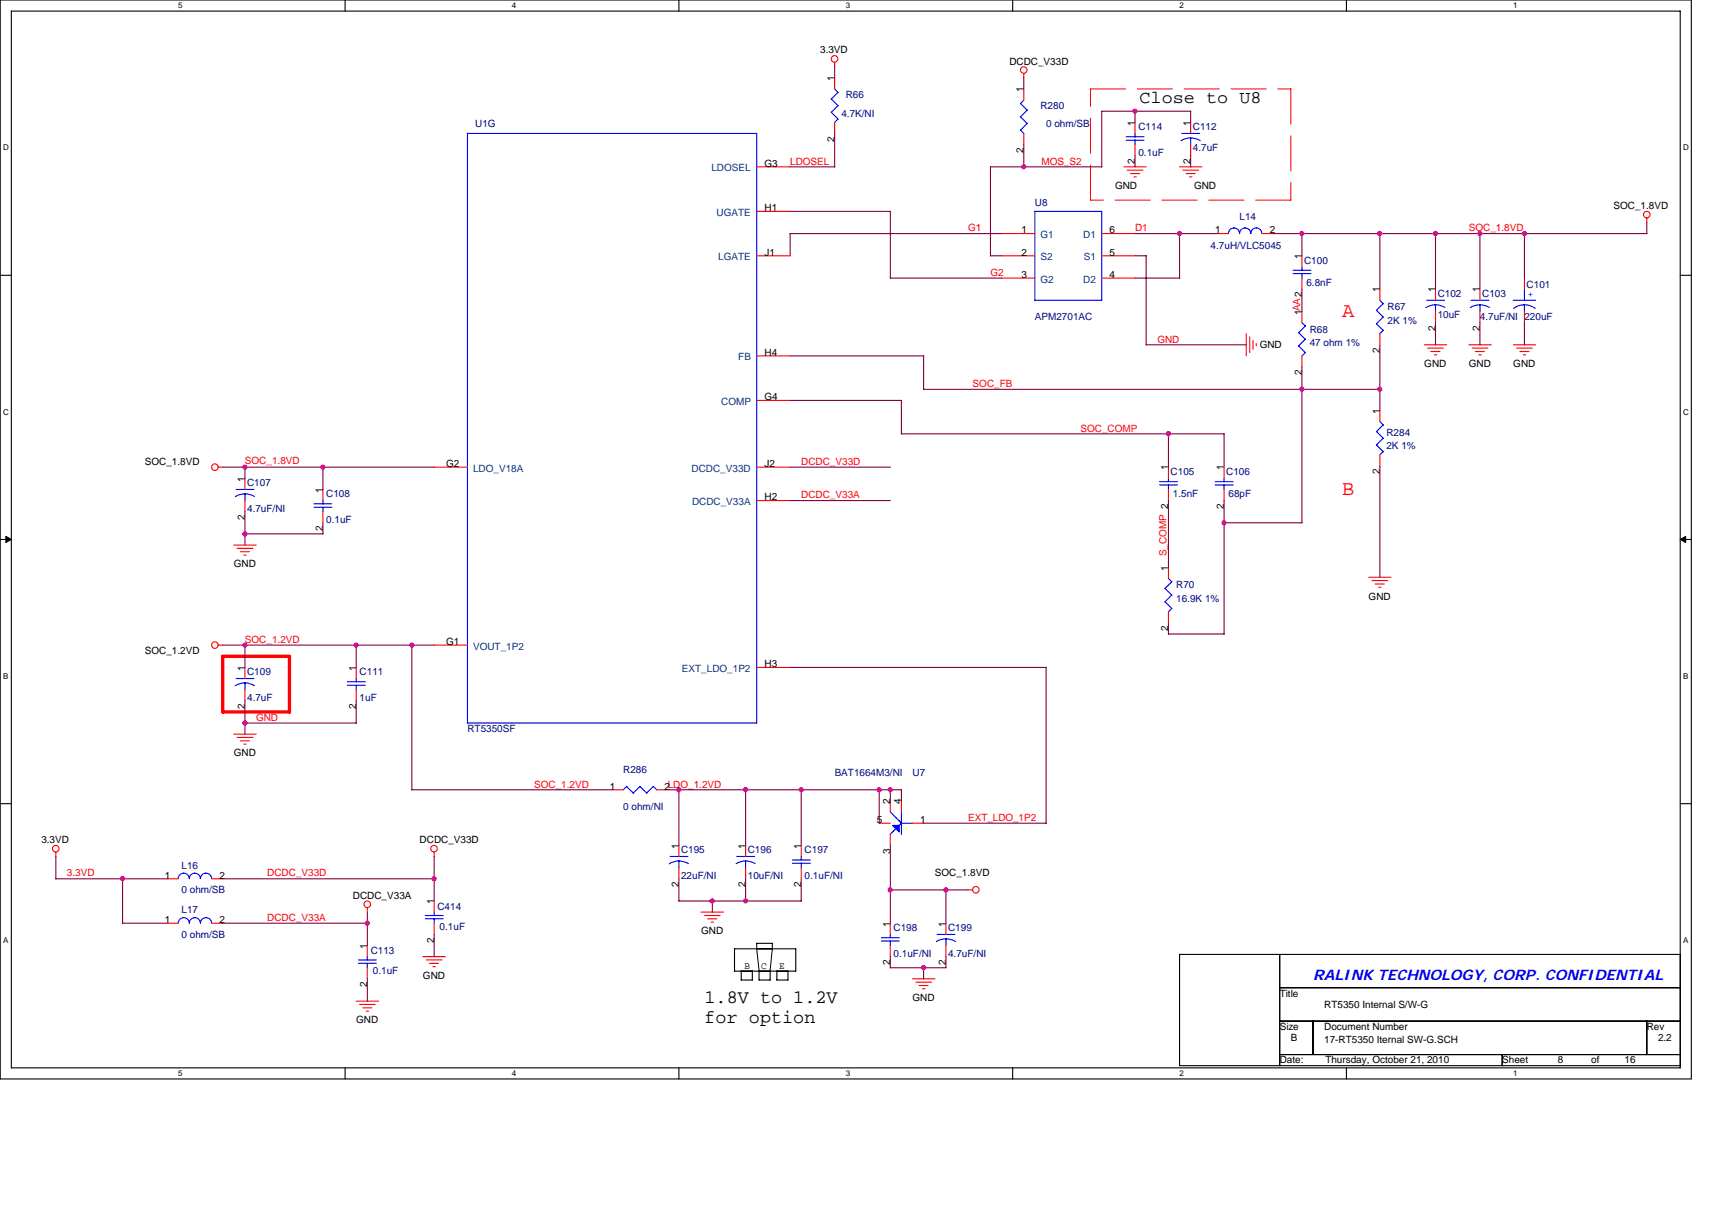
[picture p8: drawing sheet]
<svg xmlns="http://www.w3.org/2000/svg" width="297mm" height="210mm" viewBox="0 0 297 210" stroke-linecap="round" stroke-linejoin="round" font-family="sans-serif">
<path d="M0 0h293.5v187.2h-293.5zM2 1.9h289.5v183.4h-289.5z" fill="none" stroke="#000" stroke-width=".19"/>
<g fill="#fff">
<path d="M30.9 .2h.8v1.6h-.8z"/>
<path d="M30.9 185.5h.8v1.6h-.8z"/>
</g>
<path d="M59.9 0v1.9M59.9 185.3v1.9" fill="none" stroke="#000" stroke-width=".19"/>
<g fill="#fff">
<path d="M88.8 .2h.8v1.6h-.8z"/>
<path d="M88.8 185.5h.8v1.6h-.8z"/>
</g>
<path d="M117.8 0v1.9M117.8 185.3v1.9" fill="none" stroke="#000" stroke-width=".19"/>
<g fill="#fff">
<path d="M146.7 .2h.8v1.6h-.8z"/>
<path d="M146.7 185.5h.8v1.6h-.8z"/>
</g>
<path d="M175.7 0v1.9M175.7 185.3v1.9" fill="none" stroke="#000" stroke-width=".19"/>
<g fill="#fff">
<path d="M204.7 .2h.7v1.6h-.7z"/>
<path d="M204.7 185.5h.7v1.6h-.7z"/>
</g>
<path d="M233.6 0v1.9M233.6 185.3v1.9" fill="none" stroke="#000" stroke-width=".19"/>
<g fill="#fff">
<path d="M262.6 .2h.7v1.6h-.7z"/>
<path d="M262.6 185.5h.7v1.6h-.7z"/>
<path d="M.5 24.8h1v1.6h-1z"/>
<path d="M292 24.8h1v1.6h-1z"/>
<path d="M.5 70.7h1v1.5h-1z"/>
<path d="M292 70.7h1v1.5h-1z"/>
</g>
<path d="M0 47.8h2M291.5 47.8h2" fill="none" stroke="#000" stroke-width=".19"/>
<g fill="#fff">
<path d="M.5 116.5h.9v1.6h-.9z"/>
<path d="M292 116.5h.9v1.6h-.9z"/>
</g>
<path d="M0 93.6h2M291.5 93.6h2" fill="none" stroke="#000" stroke-width=".19"/>
<path d="M1 93.1l1 .5-1 .5zM291.5 93.6l1-.5v1z" fill="#000" stroke="#000" stroke-width=".17"/>
<g fill="#fff">
<path d="M.5 162.4h.9v1.5h-.9z"/>
<path d="M292 162.4h.9v1.5h-.9z"/>
</g>
<g fill="none" stroke="#000" stroke-width=".19">
<path d="M0 139.5h2M291.5 139.5h2M127.4 164.7h10.7v3.8h-10.7zM128.6 168.5v1.6h1.9v-1.6M131.3 164.7v-1h2.7v1M131.7 168.5v1.6h1.9v-1.6M134.8 168.5v1.6h1.9v-1.6M204.7 165.6h86.8v19.3h-86.8zM222 171.4h69.5M222 165.6v19.3M222 177.2h69.5M227.8 177.2v5.8"/>
<path d="M285.7 177.2v5.8M222 183h69.5M260.6 183v1.9"/>
</g>
<path d="M131.3 164.7l.4 3.9M134 164.7l-.4 3.9" fill="none" stroke="#000" stroke-width=".17" stroke-dasharray="6.1 2"/>
<path d="M189.2 15.4h34.8M224 15.4v19.3M189.2 34.7v-19.3M224 34.7h-34.8" fill="none" stroke="#f00" stroke-width=".17" stroke-dasharray="6.1 2"/>
<path d="M38.6 113.9h11.6v9.6h-11.6z" fill="none" stroke="#f00" stroke-width=".57"/>
<g fill="none" stroke="#f00" stroke-width=".19">
<path d="M144.8 10.8v.8M144.8 13.5v1.9M177.6 12.7v.8M177.6 15.4v2M131.3 29h5.8M131.3 36.7h5.8M144.8 21.2v2M177.6 23.2v1.9M195 29h3.9M195.6 29.5h2.7M196.1 30.1h1.6M196.7 30.7h.4"/>
<path d="M196.9 21.2v2M196.9 25.1v1.9M204.7 29h3.8M205.2 29.5h2.8M205.8 30.1h1.6M206.4 30.7h.4M206.6 21.2v2M206.6 25.1v1.9M285.7 37.8v.8M131.3 44.4h5.8M173.8 40.5h5.8M173.8 44.4h5.8"/>
<path d="M173.8 48.3h5.8M191.2 40.5h5.7M191.2 44.4h5.7M191.2 48.3h5.7M211.2 40.5h1.9M216.2 57.9v3.9M216.8 58.5v2.7M217.4 59.1v1.5M218 59.6v.4M218.9 40.5h2M225.9 44.4v1.9M225.9 48.3v1.9"/>
<path d="M225.9 54v2M239.4 50.2v1.9M239.4 57.9v1.9M247.1 59.8h3.9M249.1 50.2v1.9M249.1 54v2M254.8 59.8h3.9M256.8 50.2v1.9M256.8 54v2M262.6 59.8h3.8M264.5 48.3v1.9M264.5 54v2"/>
<path d="M131.3 61.8h5.8M131.3 69.5h5.8M225.9 61.8v1.9M239.4 71.2v2M239.4 79v1.9M247.7 60.4h2.7M248.3 61h1.5M248.9 61.6h.4M255.4 60.4h2.7M256 61h1.6M256.6 61.6h.4M263.1 60.4h2.8"/>
<path d="M263.7 61h1.6M264.3 61.6h.4M37.9 81.1h.8M40.6 94.6h3.8M41.1 95.2h2.8M41.7 95.7h1.6M42.3 96.3h.4M42.5 83v1.9M42.5 86.9v1.9M56 84.9v2M56 88.8v1.9M75.3 81.1h5.8"/>
<path d="M131.3 81.1h5.8M131.3 86.9h5.8M202.7 81.1v1.9M202.7 84.9v2M202.7 98.4v2M212.4 81.1v1.9M212.4 84.9v2M37.9 112h.8M42.5 115.8v2M42.5 119.7v1.9M61.8 115.8v2M61.8 119.7v1.9"/>
<path d="M75.3 112h5.8M131.3 115.8h5.8M202.7 106.2v1.9M237.5 100.2h3.9M238.1 100.8h2.7M238.6 101.3h1.6M239.2 101.9h.4M40.6 127.4h3.8M41.1 128h2.8M41.7 128.6h1.6M42.3 129.1h.4M106.2 137.1h1.9"/>
<path d="M113.9 137.1h2M154.5 139v1.9M156.4 139v1.9M9.7 147.9v.8M29 152.5h1.9M36.7 152.5h1.9M63.7 157.5v.8M75.3 147.9v.8M75.3 156.4v1.9M117.8 146.7v1.9M117.8 150.6v1.9M121.6 158.3h3.9"/>
<path d="M122.2 158.9h2.7M122.8 159.4h1.6M129.4 146.7v1.9M129.4 150.6v1.9M139 146.7v1.9M139 150.6v1.9M152.5 142.9h2M154.5 144.8v1.9M158.3 142.9h1.9M168 154.4h.8M29 160.2h1.9M36.7 160.2h1.9"/>
<path d="M61.8 173.7h3.9M62.4 174.3h2.7M62.9 174.9h1.6M63.5 175.5h.5M63.7 164.1v1.9M63.7 167.9v2M73.4 166h3.9M74 166.6h2.7M74.5 167.2h1.6M75.1 167.7h.4M75.3 160.2v2M123.4 160h.4"/>
<path d="M154.5 160.2v2M154.5 164.1v1.9M158.3 169.9h3.9M158.9 170.5h2.7M159.5 171h1.5M160.1 171.6h.4M164.1 160.2v2M164.1 164.1v1.9"/>
<circle cx="144.8" cy="10.2" r=".57"/>
<circle cx="177.6" cy="12.1" r=".57"/>
<circle cx="285.7" cy="37.2" r=".57"/>
<circle cx="37.3" cy="81.1" r=".57"/>
<circle cx="37.3" cy="111.9" r=".57"/>
<circle cx="9.7" cy="147.3" r=".57"/>
<circle cx="63.7" cy="156.9" r=".57"/>
<circle cx="75.3" cy="147.3" r=".57"/>
<circle cx="169.3" cy="154.4" r=".57"/>
</g>
<g fill="none" stroke="#00f" stroke-width=".19">
<path d="M144.2 19.5l1.2 1.2M144.8 15.4l.6 .6M145.4 16l-1.2 1.2 1.2 1.2-1.2 1.1M177.1 17.9l1.1 1.2-1.2 1.2M177.6 17.4l-.6 .6M81.1 23.2h50.2v102.3h-50.2zM145.4 20.7l-.6 .6M177.1 20.3l1.1 1.1-1.2 1.2M177.1 22.6l.5 .6M179.6 36.7h11.6v15.4h-11.6zM195.4 23.7h3.1M195.4 24.3h3.1"/>
<path d="M196.9 23.1v.6M196.9 24.3v.8M205 23.2h3.1M206.6 23.9v1.2M208.2 24.4l-.8-.3-.9-.2-.8 .2-.8 .3M213.1 40.5a.96 .96 0 0 1 1-.9 .96 .96 0 0 1 1 .9 .97 .97 0 0 1 .9-.9 .97 .97 0 0 1 1 .9 .96 .96 0 0 1 1-.9 .96 .96 0 0 1 .9 .9M224.3 46.9h3.2M224.3 47.5h3.2M225.9 56l.6 .6M225.9 46.3v.6M225.9 47.5v.8M226.5 56.6l-1.2 1.1 1.2 1.2"/>
<path d="M226.5 58.9l-1.2 1.1 1.2 1.2M238.8 53.8l1.2 1.2M238.8 56.2l1.2 1.1M239.4 52.1l.6 .6M240 52.7l-1.2 1.2M240 55l-1.2 1.2M240 57.3l-.6 .6M247.5 52.1h3.1M249 52.9l.9 .1 .8 .4M249 52.9l-.8 .1-.8 .4M249.1 52.9v1.2M255.2 52.1h3.1"/>
<path d="M256.8 52.9v1.2M258.4 53.4l-.8-.4-.9-.1-.8 .1-.8 .4M262.6 52.1h3.8M264.5 50.2v1.9M264.5 52.9v1.2M266.4 53.5l-1.1-.5-.9-.1-1.1 .2-.7 .4M226.5 61.2l-.6 .6M238.8 74.9l1.2 1.2M238.8 77.2l1.2 1.2-.6 .6M239.4 73.2l.6 .6M240 73.7l-1.2 1.2M240 76.1l-1.2 1.1"/>
<path d="M41 84.9h3.1M42.5 85.7v1.2M44.2 86.2l-.9-.4-.9-.1-.8 .1-.8 .4M54.5 87.4h3.1M54.5 88h3.1M56 86.8v.6M56 88v.8M201.2 83.6h3.1M201.2 84.2h3.1M202.7 83v.6M202.7 84.2v.8M210.8 83.6h3.1"/>
<path d="M210.8 84.2h3.1M212.4 83v.6M212.4 84.2v.8M40.8 119l1-.4 .7-.1 .9 .1 .8 .4M41 117.8h3.1M42.5 118.5v1.2M60.3 118.3h3.1M60.3 118.9h3.1M61.8 117.7v.6M61.8 118.9v.8M202.1 102.1l1.2 1.2-1.2 1.2 1.2 1.1M202.7 100.4l.6 .6-1.2 1.1"/>
<path d="M203.3 105.6l-.6 .6M108.7 136.5l1.2 1.1M108.7 136.5l-.6 .6M111.1 136.5l-1.2 1.1M113.3 136.5l.7 .6M113.4 136.5l-1.2 1.1-1.2-1.1M30.9 152.5a.96 .96 0 0 1 1-1 .96 .96 0 0 1 .9 1 .96 .96 0 0 1 1-1 .96 .96 0 0 1 1 1 .97 .97 0 0 1 .9-1 .97 .97 0 0 1 1 1M73.8 158.9h3.1M73.8 159.4h3.1M75.3 158.3v.6M75.3 159.4v.8M116.2 148.6h3.2"/>
<path d="M117.8 149.4v1.2M119.4 149.9l-.8-.4-.9-.1-.8 .1-.8 .4M127.8 148.6h3.1M129.3 149.4l.9 .1 .8 .4M129.3 149.4l-.8 .1-.8 .4M129.4 149.4v1.2M137.5 149.2h3.1M137.5 149.8h3.1M139 148.6v.6M139 149.8v.8M154.4 140.9l1 1M155.4 141.9l.6 .6"/>
<path d="M155.4 143.8l-1 1M156 142.4l.4 .5M156.4 140.9v3.9M156.4 142.9h1.9M156.4 142.8l-.4 .4M30.9 160.2a.96 .96 0 0 1 1-.9 .96 .96 0 0 1 .9 .9 .96 .96 0 0 1 1-.9 .96 .96 0 0 1 1 .9 .97 .97 0 0 1 .9-.9 .97 .97 0 0 1 1 .9M62.2 166.6h3.1M62.2 167.2h3.1M63.7 166v.6M63.7 167.2v.8M152.9 162.7h3.1M152.9 163.3h3.1"/>
<path d="M154.5 162.1v.6M154.5 163.3v.8M162.6 162.2h3.1M164.1 162.9v1.2M165.8 163.4l-.8-.4-.9-.1-.9 .1-.7 .4"/>
</g>
<path d="M154.9 143.2h1.1v1.2z" fill-rule="evenodd" fill="#00f" stroke="#00f" stroke-width=".19"/>
<g fill="none" stroke="#800040" stroke-width=".19">
<path d="M144.8 11.6v1.9M177.6 13.5v2M196.9 19.3v2M137.1 36.7h17.4M144.8 23.2v5.8h-7.7M154.5 36.7v11.6h19.3M177.6 25.1v3.9M196.9 27v2M206.6 21.3v-2h-15.4v9.7h-19.4v15.4M206.6 27v2M285.7 38.6v2M137.1 40.5h36.7"/>
<path d="M137.1 40.5v3.9M171.8 44.4h2M196.9 40.5h14.3M196.9 48.3h7.8M196.9 44.4h2v15.5l17.4-.1M204.7 40.5v7.8M220.9 40.5h64.8M225.9 40.5v3.9M225.9 50.2v3.9M239.4 40.5v9.7M239.4 59.8v11.4M249.1 40.5v9.7"/>
<path d="M249.1 56v3.9M256.8 40.5v9.7M256.8 56v3.9M264.5 40.5v7.8M264.5 56v3.9M137.1 69.5h19.3v5.8h56M137.1 61.8h23.2M160.2 61.8v5.8h79.2M202.7 75.3v5.8M212.4 75.3v5.8M225.9 63.7v27M38.6 81.1h36.8"/>
<path d="M42.5 81.1v1.9M42.5 88.8v5.8M56 81.1v3.9M56 90.7v2l-13.5-.1M137.1 81.1h17.4M137.1 86.9h17.4M202.7 86.9v11.6M212.4 86.9v23.1M212.4 90.7h13.5M239.4 80.9v19.3M38.6 112h36.8M42.5 112v3.8"/>
<path d="M61.8 112v3.8M71.5 112v25.1h34.7M137.1 115.8h44.4M181.5 115.8v27.1M202.7 108.1v1.9h9.7M42.5 121.6v5.8M61.8 121.6v3.9h-19.3M115.9 137.1h40.5v1.9M117.8 137.1v9.6M129.4 137.1v9.6M139 137.1v9.6M152.5 137.1v5.8"/>
<path d="M154.5 137.1v1.9M9.7 148.6v3.9h19.3M21.3 152.5v7.7h7.7M38.6 152.5h36.8M63.7 158.3v5.8M75.3 148.6v7.8M117.8 152.5v3.9h21.2v-3.9M123.6 156.4v1.9M129.4 152.5v3.9M154.5 146.7v13.5M154.5 154.4h13.5M160.2 142.9h21.3"/>
<path d="M164.1 154.4v5.8M38.6 160.2h25.2M63.7 169.9v3.9M75.3 162.2v3.8M154.5 166v2l9.6-.1v-1.9M160.2 167.9v2"/>
</g>
<g fill="#f0f" stroke="#f0f" stroke-width=".19">
<circle cx="204.6" cy="40.5" r=".38"/>
<circle cx="212.4" cy="90.7" r=".38"/>
<circle cx="21.3" cy="152.5" r=".38"/>
<circle cx="42.5" cy="111.9" r=".38"/>
<circle cx="196.9" cy="19.3" r=".38"/>
<circle cx="239.4" cy="67.6" r=".38"/>
<circle cx="152.5" cy="137" r=".38"/>
<circle cx="154.5" cy="154.4" r=".38"/>
<circle cx="164.1" cy="154.4" r=".38"/>
<circle cx="117.8" cy="137" r=".38"/>
<circle cx="63.7" cy="160.2" r=".38"/>
<circle cx="42.5" cy="125.5" r=".38"/>
<circle cx="129.4" cy="137" r=".38"/>
<circle cx="139" cy="137" r=".38"/>
<circle cx="75.3" cy="152.5" r=".38"/>
<circle cx="202.7" cy="75.3" r=".38"/>
<circle cx="61.8" cy="111.9" r=".38"/>
<circle cx="239.4" cy="40.5" r=".38"/>
<circle cx="256.8" cy="40.5" r=".38"/>
<circle cx="249" cy="40.5" r=".38"/>
<circle cx="225.9" cy="40.5" r=".38"/>
<circle cx="264.5" cy="40.5" r=".38"/>
<circle cx="42.5" cy="81.1" r=".38"/>
<circle cx="225.9" cy="67.6" r=".38"/>
<circle cx="56" cy="81.1" r=".38"/>
<circle cx="71.4" cy="111.9" r=".38"/>
<circle cx="42.5" cy="92.6" r=".38"/>
<circle cx="123.6" cy="156.3" r=".38"/>
<circle cx="154.5" cy="137" r=".38"/>
<circle cx="177.6" cy="28.9" r=".38"/>
<circle cx="160.3" cy="167.9" r=".38"/>
<circle cx="129.4" cy="156.3" r=".38"/>
</g>
<g font-size="3.7" fill="#f00">
<text x="232.9" y="55">A</text>
<text x="232.9" y="85.9">B</text>
</g>
<g font-size="3.3">
<text x="122.2" y="174">1.8V to 1.2V</text>
<text x="122.2" y="177.5">for option</text>
</g>
<text font-size="3.1" x="197.7" y="17.9">Close to U8</text>
<text font-size="2.5" fill="#00f" x="227.8" y="170.1">RALINK TECHNOLOGY, CORP. CONFIDENTIAL</text>
<g font-size="1.7">
<text x="142.3" y="9.3">3.3VD</text>
<text x="175.1" y="11.2">DCDC_V33D</text>
<text x="144.8" y="14.1" transform="rotate(-90 144.8 14.1)">1</text>
<text x="177.6" y="16" transform="rotate(-90 177.6 16)">1</text>
<text x="196.9" y="21.8" transform="rotate(-90 196.9 21.8)">1</text>
<text x="206.6" y="21.8" transform="rotate(-90 206.6 21.8)">1</text>
<text x="132.6" y="28.9">G3</text>
<text x="144.8" y="24.6" transform="rotate(-90 144.8 24.6)">2</text>
<text x="177.6" y="26.5" transform="rotate(-90 177.6 26.5)">2</text>
<text x="196.9" y="28.4" transform="rotate(-90 196.9 28.4)">2</text>
<text x="206.6" y="28.4" transform="rotate(-90 206.6 28.4)">2</text>
<text x="193.5" y="32.8">GND</text>
<text x="207.2" y="32.8">GND</text>
<text x="132.6" y="36.7">H1</text>
<text x="177.2" y="40.5">1</text>
<text x="192.5" y="40.5">6</text>
<text x="210.8" y="40.5">1</text>
<text x="220.3" y="40.5">2</text>
<text x="279.9" y="36.3">SOC_1.8VD</text>
<text x="132.6" y="44.4">J1</text>
<text x="177.2" y="44.4">2</text>
<text x="192.5" y="44.4">5</text>
<text x="225.9" y="45" transform="rotate(-90 225.9 45)">1</text>
<text x="177.2" y="48.2">3</text>
<text x="192.5" y="48.2">4</text>
<text x="239.4" y="50.8" transform="rotate(-90 239.4 50.8)">1</text>
<text x="249" y="50.8" transform="rotate(-90 249 50.8)">1</text>
<text x="256.7" y="50.8" transform="rotate(-90 256.7 50.8)">1</text>
<text x="225.9" y="54.6" transform="rotate(-90 225.9 54.6)">1AA2</text>
<text x="249" y="57.4" transform="rotate(-90 249 57.4)">2</text>
<text x="256.7" y="57.4" transform="rotate(-90 256.7 57.4)">2</text>
<text x="132.6" y="61.7">H4</text>
<text x="218.6" y="60.4">GND</text>
<text x="225.9" y="65.1" transform="rotate(-90 225.9 65.1)">2</text>
<text x="239.4" y="61.3" transform="rotate(-90 239.4 61.3)">2</text>
<text x="247.1" y="63.7">GND</text>
<text x="254.8" y="63.7">GND</text>
<text x="262.6" y="63.7">GND</text>
<text x="132.6" y="69.5">G4</text>
<text x="239.4" y="71.8" transform="rotate(-90 239.4 71.8)">1</text>
<text x="25.1" y="80.7">SOC_1.8VD</text>
<text x="42.5" y="83.6" transform="rotate(-90 42.5 83.6)">1</text>
<text x="77.4" y="81">G2</text>
<text x="132.6" y="81">J2</text>
<text x="202.7" y="81.6" transform="rotate(-90 202.7 81.6)">1</text>
<text x="212.4" y="81.6" transform="rotate(-90 212.4 81.6)">1</text>
<text x="239.4" y="82.3" transform="rotate(-90 239.4 82.3)">2</text>
<text x="56" y="85.5" transform="rotate(-90 56 85.5)">1</text>
<text x="132.6" y="86.8">H2</text>
<text x="212.4" y="88.3" transform="rotate(-90 212.4 88.3)">2</text>
<text x="42.5" y="90.2" transform="rotate(-90 42.5 90.2)">2</text>
<text x="56" y="92.2" transform="rotate(-90 56 92.2)">2</text>
<text x="40.6" y="98.4">GND</text>
<text x="202.7" y="99" transform="rotate(-90 202.7 99)">1</text>
<text x="237.5" y="104.1">GND</text>
<text x="25.1" y="113.5">SOC_1.2VD</text>
<text x="77.4" y="111.9">G1</text>
<text x="202.7" y="109.5" transform="rotate(-90 202.7 109.5)">2</text>
<text x="42.5" y="116.4" transform="rotate(-90 42.5 116.4)">1</text>
<text x="61.8" y="116.4" transform="rotate(-90 61.8 116.4)">1</text>
<text x="132.6" y="115.8">H3</text>
<text x="42.5" y="123" transform="rotate(-90 42.5 123)">2</text>
<text x="61.8" y="123" transform="rotate(-90 61.8 123)">2</text>
<text x="40.6" y="131.3">GND</text>
<text x="105.8" y="137">1</text>
<text x="115.3" y="137">2LDO_1.2VD</text>
<text x="152.1" y="142.8">5</text>
<text x="154.4" y="139.6" transform="rotate(-90 154.4 139.6)">2</text>
<text x="156.4" y="139.6" transform="rotate(-90 156.4 139.6)">4</text>
<text x="159.7" y="142.8">1</text>
<text x="7.2" y="146.3">3.3VD</text>
<text x="72.8" y="146.3">DCDC_V33D</text>
<text x="117.8" y="147.3" transform="rotate(-90 117.8 147.3)">1</text>
<text x="129.3" y="147.3" transform="rotate(-90 129.3 147.3)">1</text>
<text x="139" y="147.3" transform="rotate(-90 139 147.3)">1</text>
<text x="154.4" y="148.1" transform="rotate(-90 154.4 148.1)">3</text>
<text x="28.6" y="152.5">1</text>
<text x="38.1" y="152.5">2</text>
<text x="61.2" y="156">DCDC_V33A</text>
<text x="117.8" y="153.9" transform="rotate(-90 117.8 153.9)">2</text>
<text x="129.3" y="153.9" transform="rotate(-90 129.3 153.9)">2</text>
<text x="139" y="153.9" transform="rotate(-90 139 153.9)">2</text>
<text x="162.2" y="152.1">SOC_1.8VD</text>
<text x="28.6" y="160.2">1</text>
<text x="38.1" y="160.2">2</text>
<text x="75.3" y="156.9" transform="rotate(-90 75.3 156.9)">1</text>
<text x="154.4" y="160.8" transform="rotate(-90 154.4 160.8)">1</text>
<text x="164.1" y="160.8" transform="rotate(-90 164.1 160.8)">1</text>
<text x="63.7" y="164.7" transform="rotate(-90 63.7 164.7)">1</text>
<text x="75.3" y="163.6" transform="rotate(-90 75.3 163.6)">2</text>
<text x="121.6" y="162.2">GND</text>
<text x="154.4" y="167.4" transform="rotate(-90 154.4 167.4)">2</text>
<text x="164.1" y="167.4" transform="rotate(-90 164.1 167.4)">2</text>
<text x="63.7" y="171.3" transform="rotate(-90 63.7 171.3)">2</text>
<text x="73.4" y="169.9">GND</text>
<text x="129.2" y="168.1">B</text>
<text x="132.1" y="168.1">C</text>
<text x="135.2" y="168.1">E</text>
<text x="158.3" y="173.7">GND</text>
<text x="222" y="173">Title</text>
<text x="61.8" y="177.6">GND</text>
<text x="222" y="178.8">Size</text>
<text x="229.8" y="174.9">RT5350 Internal S/W-G</text>
<text x="229.8" y="178.8">Document Number</text>
<text x="285.7" y="178.8">Rev</text>
<text x="222" y="184.6">Date:</text>
<text x="224" y="180.7">B</text>
<text x="229.8" y="181.1">17-RT5350 Iternal SW-G.SCH</text>
<text x="230" y="184.6">Thursday, October 21, 2010</text>
<text x="260.6" y="184.6">Sheet</text>
<text x="270.3" y="184.6">8</text>
<text x="276.1" y="184.6">of</text>
<text x="281.9" y="184.6">16</text>
<text x="287.7" y="180.7">2.2</text>
</g>
<g font-size="1.7" fill="#000080">
<text x="146.7" y="17">R66</text>
<text x="82.5" y="22">U1G</text>
<text x="146" y="20.3">4.7K/NI</text>
<text x="180.5" y="18.9">R280</text>
<text x="181.5" y="22">0 ohm/SB</text>
<text x="197.5" y="22.6">C114</text>
<text x="207" y="22.6">C112</text>
<text x="197.5" y="27">0.1uF</text>
<text x="207" y="26.2">4.7uF</text>
<text x="179.6" y="35.7">U8</text>
<text x="215.1" y="38.2">L14</text>
<text x="210.1" y="43.2">4.7uH/VLC5045</text>
<text x="226.3" y="45.7">C100</text>
<text x="226.7" y="49.6">6.8nF</text>
<text x="240.7" y="53.8">R67</text>
<text x="249.4" y="51.5">C102</text>
<text x="257.2" y="51.5">C103</text>
<text x="264.9" y="50">C101</text>
<text x="179.6" y="55.6">APM2701AC</text>
<text x="227.2" y="57.7">R68</text>
<text x="240.7" y="56.2">2K 1%</text>
<text x="249.4" y="55.2">10uF</text>
<text x="256.8" y="55.6">4.7uF/NI 220uF</text>
<text x="227.2" y="60">47 ohm 1%</text>
<text x="240.6" y="75.7">R284</text>
<text x="240.6" y="78">2K 1%</text>
<text x="203.1" y="82.4">C105</text>
<text x="212.8" y="82.4">C106</text>
<text x="42.9" y="84.3">C107</text>
<text x="42.9" y="88.8">4.7uF/NI</text>
<text x="56.6" y="86.3">C108</text>
<text x="203.5" y="86.3">1.5nF</text>
<text x="213.1" y="86.3">68pF</text>
<text x="56.6" y="90.7">0.1uF</text>
<text x="204.1" y="102.1">R70</text>
<text x="204.1" y="104.4">16.9K 1%</text>
<text x="42.9" y="117.2">C109</text>
<text x="62.4" y="117.2">C111</text>
<text x="42.9" y="121.6">4.7uF</text>
<text x="62.4" y="121.6">1uF</text>
<text x="81.1" y="127">RT5350SF</text>
<text x="108.1" y="134.2">R286</text>
<text x="144.8" y="134.7">BAT1664M3/NI</text>
<text x="158.3" y="134.7">U7</text>
<text x="108.1" y="140.5">0 ohm/NI</text>
<text x="118.2" y="148.1">C195</text>
<text x="129.7" y="148.1">C196</text>
<text x="139.6" y="148.1">C197</text>
<text x="31.5" y="150.8">L16</text>
<text x="31.5" y="155">0 ohm/SB</text>
<text x="118.2" y="152.5">22uF/NI</text>
<text x="129.7" y="152.5">10uF/NI</text>
<text x="139.6" y="152.5">0.1uF/NI</text>
<text x="31.5" y="158.5">L17</text>
<text x="75.9" y="157.9">C414</text>
<text x="76.3" y="161.4">0.1uF</text>
<text x="155" y="161.6">C198</text>
<text x="164.5" y="161.6">C199</text>
<text x="31.5" y="162.7">0 ohm/SB</text>
<text x="64.3" y="165.6">C113</text>
<text x="155" y="166">0.1uF/NI</text>
<text x="164.5" y="166">4.7uF/NI</text>
<text x="64.7" y="169.1">0.1uF</text>
</g>
<g font-size="1.7" fill="#004080">
<text x="123.4" y="29.7">LDOSEL</text>
<text x="124.3" y="37.5">UGATE</text>
<text x="180.5" y="41.3">G1</text>
<text x="188" y="41.3">D1</text>
<text x="124.6" y="45.2">LGATE</text>
<text x="180.5" y="45.2">S2</text>
<text x="188" y="45.2">S1</text>
<text x="180.5" y="49">G2</text>
<text x="188" y="49">D2</text>
<text x="128.1" y="62.5">FB</text>
<text x="125.1" y="70.3">COMP</text>
<text x="82.1" y="81.9">LDO_V18A</text>
<text x="120" y="81.9">DCDC_V33D</text>
<text x="120.1" y="87.7">DCDC_V33A</text>
<text x="82.1" y="112.7">VOUT_1P2</text>
<text x="118.3" y="116.6">EXT_LDO_1P2</text>
</g>
<g font-size="1.7" fill="#f00">
<text x="137.1" y="28.6">LDOSEL</text>
<text x="180.7" y="28.6">MOS_S2</text>
<text x="168" y="40.2">G1</text>
<text x="196.9" y="40.2">D1</text>
<text x="254.8" y="40.2">SOC_1.8VD</text>
<text x="171.8" y="47.9">G2</text>
<text x="200.8" y="59.5">GND</text>
<text x="168.8" y="67.2">SOC_FB</text>
<text x="187.5" y="74.9">SOC_COMP</text>
<text x="42.5" y="80.5">SOC_1.8VD</text>
<text x="139" y="80.7">DCDC_V33D</text>
<text x="139" y="86.5">DCDC_V33A</text>
<text x="202.4" y="96.5" transform="rotate(-90 202.4 96.5)">S_COMP 2</text>
<text x="42.5" y="111.6">SOC_1.2VD</text>
<text x="44.4" y="125.1">GND</text>
<text x="92.7" y="136.7">SOC_1.2VD</text>
<text x="168" y="142.5">EXT_LDO_1P2</text>
<text x="11.6" y="152.1">3.3VD</text>
<text x="46.4" y="152.1">DCDC_V33D</text>
<text x="46.4" y="159.8">DCDC_V33A</text>
</g>
<text font-size="1.7" fill="#00f" x="265.1" y="51.6">+</text>
<g font-size="1.4">
<text x="30.9" y="1.5">5</text>
<text x="88.8" y="1.5">4</text>
<text x="146.7" y="1.5">3</text>
<text x="204.7" y="1.5">2</text>
<text x="262.6" y="1.5">1</text>
<text x=".5" y="26.1">D</text>
<text x="292" y="26.1">D</text>
<text x=".5" y="71.9">C</text>
<text x="292" y="71.9">C</text>
<text x=".5" y="117.8">B</text>
<text x="292" y="117.8">B</text>
<text x=".5" y="163.6">A</text>
<text x="292" y="163.6">A</text>
<text x="30.9" y="186.8">5</text>
<text x="88.8" y="186.8">4</text>
<text x="146.7" y="186.8">3</text>
<text x="204.7" y="186.8">2</text>
<text x="262.6" y="186.8">1</text>
</g>
</svg>
